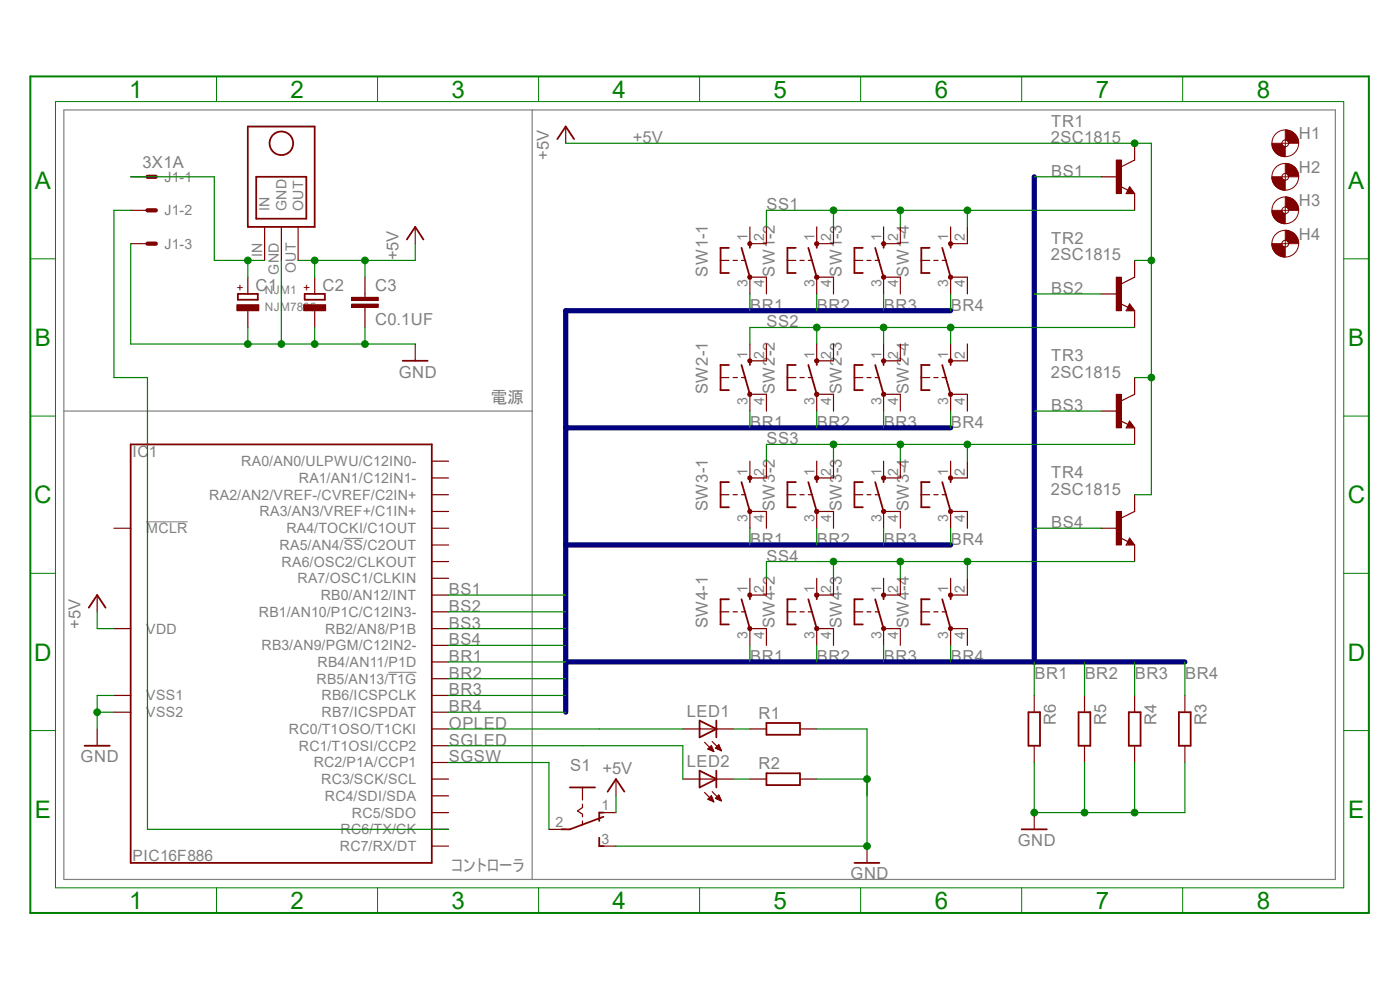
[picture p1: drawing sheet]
<svg xmlns="http://www.w3.org/2000/svg" width="297mm" height="210mm" viewBox="0 0 297 210" stroke-linecap="round" stroke-linejoin="round" font-family="sans-serif">
<path d="M13.5 23.3h269.8v163.3h-269.8zM112.9 23.3v163.3M13.5 87.2h99.4" fill="none" stroke="#808080" stroke-width=".25"/>
<path d="M31 110.7h8.8M72.9 114.2h4.1M82.4 142.6h5.9" fill="none" stroke="#808080" stroke-width=".21"/>
<path d="M31.3 37.5h1.8M31.3 44.6h1.8M31.3 51.7h1.8" fill="none" stroke="#800000" stroke-width=".89"/>
<path d="M27.7 37.5h3.6M27.7 44.6h3.6M27.7 51.7h3.6M56.1 48.1v7.1M59.7 48.1v7.1M63.2 48.1v7.1" fill="none" stroke="#800000" stroke-width=".25"/>
<g fill="none" stroke="#800000" stroke-width=".38">
<path d="M52.6 26.8h14.2v21.3h-14.2zM54.4 37.5h10.6v8.9h-10.6zM50.5 62.4h4.2v1.2h-4.2z"/>
<circle cx="59.7" cy="30.4" r="2.5"/>
</g>
<path d="M50.2 64.6h4.7v1.3h-4.7z" fill-rule="evenodd" fill="#800000"/>
<path d="M50.2 64.6h4.7v1.3h-4.7z" fill="none" stroke="#800000" stroke-width=".21"/>
<path d="M52.6 58.8v3.6M52.6 65.9v3.6" fill="none" stroke="#800000" stroke-width=".25"/>
<path d="M64.6 62.4h4.3v1.2h-4.3z" fill="none" stroke="#800000" stroke-width=".38"/>
<path d="M64.4 64.6h4.7v1.3h-4.7z" fill-rule="evenodd" fill="#800000"/>
<path d="M64.4 64.6h4.7v1.3h-4.7z" fill="none" stroke="#800000" stroke-width=".21"/>
<path d="M66.8 58.8v3.6M66.8 65.9v3.6M77.4 62.4v.7M77.4 65.2v.7" fill="none" stroke="#800000" stroke-width=".25"/>
<path d="M74.6 64.5h5.7v.7h-5.7z" fill-rule="evenodd" fill="#800000"/>
<path d="M74.6 64.5h5.7v.7h-5.7z" fill="none" stroke="#800000" stroke-width=".21"/>
<path d="M74.6 63.1h5.7v.7h-5.7z" fill-rule="evenodd" fill="#800000"/>
<path d="M74.6 63.1h5.7v.7h-5.7z" fill="none" stroke="#800000" stroke-width=".21"/>
<g fill="none" stroke="#800000" stroke-width=".25">
<path d="M120 26.8v3.6M77.4 58.8v3.6M88.1 48.1v3.6M77.4 65.9v3.6M88.1 73v3.5M91.6 97.8h3.6M24.2 112.1h3.5M91.6 112.1h3.6M91.6 101.4h3.6M91.6 104.9h3.6M91.6 108.5h3.6M91.6 115.6h3.6"/>
<path d="M91.6 119.1h3.6M20.6 126.2v3.6M24.2 133.3h3.5M91.6 133.3h3.6M91.6 122.7h3.6M91.6 126.2h3.6M91.6 129.8h3.6M91.6 136.9h3.6M20.6 154.6v3.6M24.2 147.5h3.5M24.2 151.1h3.5M91.6 147.5h3.6"/>
<path d="M91.6 151.1h3.6M91.6 140.4h3.6M91.6 144h3.6M91.6 154.6h3.6M91.6 158.2h3.6M144.9 154.6h10.6M149.5 157.5l1.9 1.9M150.2 158.9l1.2 .5M150.2 158.9l.7-.7 .5 1.2M150.2 158.9h1M150.3 158.7h.8M150.5 158.6h.6"/>
<path d="M150.6 159h.7M150.6 158.5h.4M150.8 158.3h.2M150.9 159.2h.4M151.1 157.3l1.9 2M151.3 159.3h.1M151.9 158.7h.9M151.9 158.6h.8M152.1 158.5h.6M152.2 158.3h.4M152.2 158.9h.7M152.4 158.2h.2"/>
<path d="M152.5 158l.5 1.3-1.2-.6zM152.6 159h.4M152.9 159.2h.1M159.1 154.6h3.5M169.7 154.6h3.6M91.6 161.8h3.6M91.6 165.3h3.6M91.6 168.8h3.6M91.6 172.4h3.6M91.6 175.9h3.6M91.6 179.5h3.6M116.5 175.9h3.5"/>
<path d="M123.6 167v2.7M123.6 170.6v.7l-1.1 .7 1.1 .7v.6M123.6 174.2v.8M127.1 172.4h3.6M127.1 179.5h3.6M130.7 165.3v3.5M144.9 165.3h10.6M149.5 168.1l1.9 2M150.2 169.5l.7-.7 .5 1.3zM150.2 169.5h1M150.4 169.4h.7M150.5 169.7h.8"/>
<path d="M150.5 169.2h.6M150.7 169.1h.3M150.8 169.8h.5M150.8 168.9h.2M151.1 167.9l1.9 2M151.2 170h.2M151.8 169.4h1M151.8 169.4l1.2 .5M151.8 169.4l.7-.7 .5 1.2M151.9 169.2h.8M152.1 169.1h.6M152.1 169.5h.8"/>
<path d="M152.2 168.9h.4M152.4 168.8h.2M152.5 169.7h.5M152.8 169.8h.2M159.1 165.3h3.5M169.7 165.3h3.6M183.9 179.5v3.5M219.4 172.4v3.5"/>
</g>
<g fill="none" stroke="#800000" stroke-width=".38">
<path d="M118.2 29.5l1.8-2.7 1.8 2.7M86.3 50.8l1.8-2.7 1.7 2.7M85.4 76.5h5.3M27.7 94.3h63.9v88.7h-63.9zM18.8 128.9l1.8-2.7 1.8 2.7M17.9 158.2h5.4M148.4 152.9l3.6 1.7-3.6 1.8zM152 152.9v3.5M162.6 153.4h7.1v2.5h-7.1zM120.9 167h5.3M127.1 177.7v1.8h.9M128 173.3l-7.1 2.6h-1.8"/>
<path d="M128 172.4h-.9v1.8M128.9 167.9l1.8-2.6 1.8 2.6M148.4 163.5l3.6 1.8-3.6 1.7zM152 163.5v3.5M162.6 164h7.1v2.5h-7.1zM216.7 175.9h5.4M181.3 183h5.3"/>
</g>
<path d="M272.7 27.6a2.82 2.82 0 0 1 2.8 2.8h-2.1a.66 .66 0 0 0-.7-.7z" fill-rule="evenodd" fill="#800000"/>
<path d="M272.7 27.6a2.82 2.82 0 0 1 2.8 2.8h-2.1a.66 .66 0 0 0-.7-.7z" fill="none" stroke="#800000" stroke-width=".21"/>
<path d="M269.8 30.4h2.1a.72 .72 0 0 0 .8 .7v2.1a2.75 2.75 0 0 1-2.9-2.8z" fill-rule="evenodd" fill="#800000"/>
<g fill="none" stroke="#800000" stroke-width=".21">
<path d="M269.8 30.4h2.1a.72 .72 0 0 0 .8 .7v2.1a2.75 2.75 0 0 1-2.9-2.8zM271.9 30.4h1.5M272.7 29.7v1.4"/>
<circle cx="272.7" cy="30.4" r="2.84"/>
<circle cx="272.7" cy="30.4" r=".72"/>
</g>
<path d="M272.7 34.7a2.75 2.75 0 0 1 2.8 2.8h-2.1a.72 .72 0 0 0-.7-.7z" fill-rule="evenodd" fill="#800000"/>
<path d="M272.7 34.7a2.75 2.75 0 0 1 2.8 2.8h-2.1a.72 .72 0 0 0-.7-.7z" fill="none" stroke="#800000" stroke-width=".21"/>
<path d="M269.8 37.5h2.1a.72 .72 0 0 0 .8 .7v2.1a2.75 2.75 0 0 1-2.9-2.8z" fill-rule="evenodd" fill="#800000"/>
<g fill="none" stroke="#800000" stroke-width=".21">
<path d="M269.8 37.5h2.1a.72 .72 0 0 0 .8 .7v2.1a2.75 2.75 0 0 1-2.9-2.8zM271.9 37.5h1.5M272.7 36.8v1.4"/>
<circle cx="272.7" cy="37.5" r="2.84"/>
<circle cx="272.7" cy="37.5" r=".72"/>
</g>
<path d="M272.7 41.8a2.75 2.75 0 0 1 2.8 2.8h-2.1a.72 .72 0 0 0-.7-.7z" fill-rule="evenodd" fill="#800000"/>
<path d="M272.7 41.8a2.75 2.75 0 0 1 2.8 2.8h-2.1a.72 .72 0 0 0-.7-.7z" fill="none" stroke="#800000" stroke-width=".21"/>
<path d="M269.8 44.6h2.1a.66 .66 0 0 0 .8 .7v2.2a2.82 2.82 0 0 1-2.9-2.9z" fill-rule="evenodd" fill="#800000"/>
<g fill="none" stroke="#800000" stroke-width=".21">
<path d="M269.8 44.6h2.1a.66 .66 0 0 0 .8 .7v2.2a2.82 2.82 0 0 1-2.9-2.9zM271.9 44.6h1.5M272.7 43.9v1.4"/>
<circle cx="272.7" cy="44.6" r="2.84"/>
<circle cx="272.7" cy="44.6" r=".72"/>
</g>
<path d="M272.7 48.9a2.82 2.82 0 0 1 2.8 2.8h-2.1a.66 .66 0 0 0-.7-.7z" fill-rule="evenodd" fill="#800000"/>
<path d="M272.7 48.9a2.82 2.82 0 0 1 2.8 2.8h-2.1a.66 .66 0 0 0-.7-.7z" fill="none" stroke="#800000" stroke-width=".21"/>
<path d="M269.8 51.7h2.1a.72 .72 0 0 0 .8 .7v2.1a2.75 2.75 0 0 1-2.9-2.8z" fill-rule="evenodd" fill="#800000"/>
<g fill="none" stroke="#800000" stroke-width=".21">
<path d="M269.8 51.7h2.1a.72 .72 0 0 0 .8 .7v2.1a2.75 2.75 0 0 1-2.9-2.8zM271.9 51.7h1.5M272.7 51v1.4"/>
<circle cx="272.7" cy="51.7" r="2.84"/>
<circle cx="272.7" cy="51.7" r=".72"/>
</g>
<path d="M154.6 52.6h-1.7v5.3h1.7M157.3 52.6l1.8 6.2M159.1 51.7v.9" fill="none" stroke="#800000" stroke-width=".38"/>
<path d="M152.9 55.2h1.7M155.5 55.2h.9M157.3 55.2h.9M159.1 51.7h3.5M159.1 58.8h3.5" fill="none" stroke="#800000" stroke-width=".25"/>
<circle cx="159.1" cy="58.8" r=".46" fill="#800000"/>
<circle cx="159.1" cy="58.8" r=".46" fill="none" stroke="#800000" stroke-width=".21"/>
<path d="M158.8 51.4l.3-.2 .3 .2 .1 .3-.1 .3-.3 .2-.3-.2-.2-.3z" fill-rule="evenodd" fill="#800000"/>
<path d="M158.8 51.4l.3-.2 .3 .2 .1 .3-.1 .3-.3 .2-.3-.2-.2-.3z" fill="none" stroke="#800000" stroke-width=".21"/>
<path d="M159.1 48.1v3.6M159.1 58.8v3.6M162.6 48.1v3.6M162.6 58.8v3.6M167 55.2h1.8M169.7 55.2h.9M171.5 55.2h.9M173.3 51.7h3.5M173.3 58.8h3.5" fill="none" stroke="#800000" stroke-width=".25"/>
<path d="M168.8 52.6h-1.8v5.3h1.8M171.5 52.6l1.8 6.2M173.3 51.7v.9" fill="none" stroke="#800000" stroke-width=".38"/>
<circle cx="173.3" cy="58.8" r=".47" fill="#800000"/>
<circle cx="173.3" cy="58.8" r=".47" fill="none" stroke="#800000" stroke-width=".21"/>
<path d="M172.9 51.4l.4-.2 .3 .2 .1 .3-.1 .3-.3 .2-.4-.2-.1-.3z" fill-rule="evenodd" fill="#800000"/>
<path d="M172.9 51.4l.4-.2 .3 .2 .1 .3-.1 .3-.3 .2-.4-.2-.1-.3z" fill="none" stroke="#800000" stroke-width=".21"/>
<path d="M173.3 48.1v3.6M173.3 58.8v3.6M176.8 48.1v3.6M176.8 58.8v3.6M181.3 55.2h1.7M183.9 55.2h.9M185.7 55.2h.9M187.5 51.7h3.5M187.5 58.8h3.5" fill="none" stroke="#800000" stroke-width=".25"/>
<path d="M183 52.6h-1.7v5.3h1.7M185.7 52.6l1.8 6.2M187.5 51.7v.9" fill="none" stroke="#800000" stroke-width=".38"/>
<path d="M187.2 58.5l.3-.2 .3 .2 .1 .3-.1 .3-.3 .2-.3-.2-.2-.3z" fill-rule="evenodd" fill="#800000"/>
<path d="M187.2 58.5l.3-.2 .3 .2 .1 .3-.1 .3-.3 .2-.3-.2-.2-.3z" fill="none" stroke="#800000" stroke-width=".21"/>
<path d="M187.2 51.4l.3-.2 .3 .2 .1 .3-.1 .3-.3 .2-.3-.2-.2-.3z" fill-rule="evenodd" fill="#800000"/>
<path d="M187.2 51.4l.3-.2 .3 .2 .1 .3-.1 .3-.3 .2-.3-.2-.2-.3z" fill="none" stroke="#800000" stroke-width=".21"/>
<path d="M187.5 48.1v3.6M187.5 58.8v3.6M191 48.1v3.6M191 58.8v3.6M195.5 55.2h1.7M198.1 55.2h.9M199.9 55.2h.9M201.7 51.7h3.5M201.7 58.8h3.5" fill="none" stroke="#800000" stroke-width=".25"/>
<path d="M197.2 52.6h-1.7v5.3h1.7M199.9 52.6l1.8 6.2M201.7 51.7v.9" fill="none" stroke="#800000" stroke-width=".38"/>
<path d="M201.3 58.5l.4-.2 .3 .2 .1 .3-.1 .3-.3 .2-.4-.2-.1-.3z" fill-rule="evenodd" fill="#800000"/>
<path d="M201.3 58.5l.4-.2 .3 .2 .1 .3-.1 .3-.3 .2-.4-.2-.1-.3z" fill="none" stroke="#800000" stroke-width=".21"/>
<path d="M201.3 51.4l.4-.2 .3 .2 .1 .3-.1 .3-.3 .2-.4-.2-.1-.3z" fill-rule="evenodd" fill="#800000"/>
<path d="M201.3 51.4l.4-.2 .3 .2 .1 .3-.1 .3-.3 .2-.4-.2-.1-.3z" fill="none" stroke="#800000" stroke-width=".21"/>
<path d="M201.7 48.1v3.6M201.7 58.8v3.6M205.2 48.1v3.6M205.2 58.8v3.6M159.1 76.5h3.5M152.9 80.1h1.7M155.5 80.1h.9M157.3 80.1h.9M159.1 83.7h3.5" fill="none" stroke="#800000" stroke-width=".25"/>
<path d="M154.6 77.4h-1.7v5.4h1.7M157.3 77.4l1.8 6.3M159.1 76.5v.9" fill="none" stroke="#800000" stroke-width=".38"/>
<circle cx="159.1" cy="83.6" r=".46" fill="#800000"/>
<circle cx="159.1" cy="83.6" r=".46" fill="none" stroke="#800000" stroke-width=".21"/>
<path d="M158.8 76.2l.3-.1 .3 .1 .1 .3-.1 .4-.3 .1-.3-.1-.2-.4z" fill-rule="evenodd" fill="#800000"/>
<path d="M158.8 76.2l.3-.1 .3 .1 .1 .3-.1 .4-.3 .1-.3-.1-.2-.4z" fill="none" stroke="#800000" stroke-width=".21"/>
<path d="M159.1 73v3.5M162.6 73v3.5M173.3 76.5h3.5M159.1 83.7v3.5M162.6 83.7v3.5M167 80.1h1.8M169.7 80.1h.9M171.5 80.1h.9M173.3 83.7h3.5" fill="none" stroke="#800000" stroke-width=".25"/>
<path d="M168.8 77.4h-1.8v5.4h1.8M171.5 77.4l1.8 6.3M173.3 76.5v.9" fill="none" stroke="#800000" stroke-width=".38"/>
<circle cx="173.3" cy="83.7" r=".47" fill="#800000"/>
<circle cx="173.3" cy="83.7" r=".47" fill="none" stroke="#800000" stroke-width=".21"/>
<path d="M172.9 76.2l.4-.1 .3 .1 .1 .3-.1 .4-.3 .1-.4-.1-.1-.4z" fill-rule="evenodd" fill="#800000"/>
<path d="M172.9 76.2l.4-.1 .3 .1 .1 .3-.1 .4-.3 .1-.4-.1-.1-.4z" fill="none" stroke="#800000" stroke-width=".21"/>
<path d="M173.3 73v3.5M176.8 73v3.5M187.5 76.5h3.5M173.3 83.7v3.5M176.8 83.7v3.5M181.3 80.1h1.7M183.9 80.1h.9M185.7 80.1h.9M187.5 83.7h3.5" fill="none" stroke="#800000" stroke-width=".25"/>
<path d="M183 77.4h-1.7v5.4h1.7M185.7 77.4l1.8 6.3M187.5 76.5v.9" fill="none" stroke="#800000" stroke-width=".38"/>
<path d="M187.2 83.3l.3-.1 .3 .1 .1 .4-.1 .3-.3 .1-.3-.1-.2-.3z" fill-rule="evenodd" fill="#800000"/>
<path d="M187.2 83.3l.3-.1 .3 .1 .1 .4-.1 .3-.3 .1-.3-.1-.2-.3z" fill="none" stroke="#800000" stroke-width=".21"/>
<path d="M187.2 76.2l.3-.1 .3 .1 .1 .3-.1 .4-.3 .1-.3-.1-.2-.4z" fill-rule="evenodd" fill="#800000"/>
<path d="M187.2 76.2l.3-.1 .3 .1 .1 .3-.1 .4-.3 .1-.3-.1-.2-.4z" fill="none" stroke="#800000" stroke-width=".21"/>
<path d="M187.5 73v3.5M191 73v3.5M201.7 76.5h3.5M187.5 83.7v3.5M191 83.7v3.5M195.5 80.1h1.7M198.1 80.1h.9M199.9 80.1h.9M201.7 83.7h3.5" fill="none" stroke="#800000" stroke-width=".25"/>
<path d="M197.2 77.4h-1.7v5.4h1.7M199.9 77.4l1.8 6.3M201.7 76.5v.9" fill="none" stroke="#800000" stroke-width=".38"/>
<path d="M201.3 83.3l.4-.1 .3 .1 .1 .4-.1 .3-.3 .1-.4-.1-.1-.3z" fill-rule="evenodd" fill="#800000"/>
<path d="M201.3 83.3l.4-.1 .3 .1 .1 .4-.1 .3-.3 .1-.4-.1-.1-.3z" fill="none" stroke="#800000" stroke-width=".21"/>
<path d="M201.3 76.2l.4-.1 .3 .1 .1 .3-.1 .4-.3 .1-.4-.1-.1-.4z" fill-rule="evenodd" fill="#800000"/>
<path d="M201.3 76.2l.4-.1 .3 .1 .1 .3-.1 .4-.3 .1-.4-.1-.1-.4z" fill="none" stroke="#800000" stroke-width=".21"/>
<path d="M201.7 73v3.5M205.2 73v3.5M201.7 83.7v3.5M205.2 83.7v3.5M152.9 104.9h1.7M155.5 104.9h.9M157.3 104.9h.9M159.1 101.4h3.5M159.1 108.5h3.5" fill="none" stroke="#800000" stroke-width=".25"/>
<path d="M154.6 102.3h-1.7v5.3h1.7M157.3 102.3l1.8 6.2M159.1 101.4v.9" fill="none" stroke="#800000" stroke-width=".38"/>
<circle cx="159.1" cy="108.5" r=".46" fill="#800000"/>
<circle cx="159.1" cy="108.5" r=".46" fill="none" stroke="#800000" stroke-width=".21"/>
<circle cx="159.1" cy="101.4" r=".46" fill="#800000"/>
<circle cx="159.1" cy="101.4" r=".46" fill="none" stroke="#800000" stroke-width=".21"/>
<path d="M159.1 97.8v3.6M162.6 97.8v3.6M159.1 108.5v3.6M162.6 108.5v3.6M167 104.9h1.8M169.7 104.9h.9M171.5 104.9h.9M173.3 101.4h3.5M173.3 108.5h3.5" fill="none" stroke="#800000" stroke-width=".25"/>
<path d="M168.8 102.3h-1.8v5.3h1.8M171.5 102.3l1.8 6.2M173.3 101.4v.9" fill="none" stroke="#800000" stroke-width=".38"/>
<circle cx="173.3" cy="108.5" r=".47" fill="#800000"/>
<circle cx="173.3" cy="108.5" r=".47" fill="none" stroke="#800000" stroke-width=".21"/>
<circle cx="173.3" cy="101.4" r=".47" fill="#800000"/>
<circle cx="173.3" cy="101.4" r=".47" fill="none" stroke="#800000" stroke-width=".21"/>
<path d="M173.3 97.8v3.6M176.8 97.8v3.6M173.3 108.5v3.6M176.8 108.5v3.6M181.3 104.9h1.7M183.9 104.9h.9M185.7 104.9h.9M187.5 101.4h3.5M187.5 108.5h3.5" fill="none" stroke="#800000" stroke-width=".25"/>
<path d="M183 102.3h-1.7v5.3h1.7M185.7 102.3l1.8 6.2M187.5 101.4v.9" fill="none" stroke="#800000" stroke-width=".38"/>
<path d="M187.2 108.2l.3-.2 .3 .2 .1 .3-.1 .3-.3 .2-.3-.2-.2-.3z" fill-rule="evenodd" fill="#800000"/>
<path d="M187.2 108.2l.3-.2 .3 .2 .1 .3-.1 .3-.3 .2-.3-.2-.2-.3z" fill="none" stroke="#800000" stroke-width=".21"/>
<path d="M187.2 101l.3-.1 .3 .1 .1 .4-.1 .3-.3 .2-.3-.2-.2-.3z" fill-rule="evenodd" fill="#800000"/>
<path d="M187.2 101l.3-.1 .3 .1 .1 .4-.1 .3-.3 .2-.3-.2-.2-.3z" fill="none" stroke="#800000" stroke-width=".21"/>
<path d="M187.5 97.8v3.6M191 97.8v3.6M187.5 108.5v3.6M191 108.5v3.6M195.5 104.9h1.7M198.1 104.9h.9M199.9 104.9h.9M201.7 101.4h3.5M201.7 108.5h3.5" fill="none" stroke="#800000" stroke-width=".25"/>
<path d="M197.2 102.3h-1.7v5.3h1.7M199.9 102.3l1.8 6.2M201.7 101.4v.9" fill="none" stroke="#800000" stroke-width=".38"/>
<path d="M201.3 108.2l.4-.2 .3 .2 .1 .3-.1 .3-.3 .2-.4-.2-.1-.3z" fill-rule="evenodd" fill="#800000"/>
<path d="M201.3 108.2l.4-.2 .3 .2 .1 .3-.1 .3-.3 .2-.4-.2-.1-.3z" fill="none" stroke="#800000" stroke-width=".21"/>
<path d="M201.3 101l.4-.1 .3 .1 .1 .4-.1 .3-.3 .2-.4-.2-.1-.3z" fill-rule="evenodd" fill="#800000"/>
<path d="M201.3 101l.4-.1 .3 .1 .1 .4-.1 .3-.3 .2-.4-.2-.1-.3z" fill="none" stroke="#800000" stroke-width=".21"/>
<path d="M201.7 97.8v3.6M205.2 97.8v3.6M201.7 108.5v3.6M205.2 108.5v3.6M152.9 129.8h1.7M155.5 129.8h.9M157.3 129.8h.9M159.1 126.2h3.5M159.1 133.3h3.5" fill="none" stroke="#800000" stroke-width=".25"/>
<path d="M154.6 127.1h-1.7v5.4h1.7M157.3 127.1l1.8 6.2M159.1 126.2v.9" fill="none" stroke="#800000" stroke-width=".38"/>
<path d="M158.8 133l.3-.1 .3 .1 .1 .3-.1 .3-.3 .2-.3-.2-.2-.3z" fill-rule="evenodd" fill="#800000"/>
<path d="M158.8 133l.3-.1 .3 .1 .1 .3-.1 .3-.3 .2-.3-.2-.2-.3z" fill="none" stroke="#800000" stroke-width=".21"/>
<circle cx="159.1" cy="126.2" r=".46" fill="#800000"/>
<circle cx="159.1" cy="126.2" r=".46" fill="none" stroke="#800000" stroke-width=".21"/>
<path d="M159.1 122.7v3.5M159.1 133.3v3.6M162.6 122.7v3.5M162.6 133.3v3.6M167 129.8h1.8M169.7 129.8h.9M171.5 129.8h.9M173.3 126.2h3.5M173.3 133.3h3.5" fill="none" stroke="#800000" stroke-width=".25"/>
<path d="M168.8 127.1h-1.8v5.4h1.8M171.5 127.1l1.8 6.2M173.3 126.2v.9" fill="none" stroke="#800000" stroke-width=".38"/>
<path d="M172.9 133l.4-.1 .3 .1 .1 .3-.1 .3-.3 .2-.4-.2-.1-.3z" fill-rule="evenodd" fill="#800000"/>
<path d="M172.9 133l.4-.1 .3 .1 .1 .3-.1 .3-.3 .2-.4-.2-.1-.3z" fill="none" stroke="#800000" stroke-width=".21"/>
<circle cx="173.3" cy="126.2" r=".47" fill="#800000"/>
<circle cx="173.3" cy="126.2" r=".47" fill="none" stroke="#800000" stroke-width=".21"/>
<path d="M173.3 122.7v3.5M173.3 133.3v3.6M176.8 122.7v3.5M176.8 133.3v3.6M181.3 129.8h1.7M183.9 129.8h.9M185.7 129.8h.9M187.5 126.2h3.5M187.5 133.3h3.5" fill="none" stroke="#800000" stroke-width=".25"/>
<path d="M183 127.1h-1.7v5.4h1.7M185.7 127.1l1.8 6.2M187.5 126.2v.9" fill="none" stroke="#800000" stroke-width=".38"/>
<path d="M187.2 133l.3-.1 .3 .1 .1 .3-.1 .3-.3 .2-.3-.2-.2-.3z" fill-rule="evenodd" fill="#800000"/>
<path d="M187.2 133l.3-.1 .3 .1 .1 .3-.1 .3-.3 .2-.3-.2-.2-.3z" fill="none" stroke="#800000" stroke-width=".21"/>
<path d="M187.2 125.9l.3-.1 .3 .1 .1 .3-.1 .4-.3 .1-.3-.1-.2-.4z" fill-rule="evenodd" fill="#800000"/>
<path d="M187.2 125.9l.3-.1 .3 .1 .1 .3-.1 .4-.3 .1-.3-.1-.2-.4z" fill="none" stroke="#800000" stroke-width=".21"/>
<path d="M187.5 122.7v3.5M187.5 133.3v3.6M191 122.7v3.5M191 133.3v3.6M195.5 129.8h1.7M198.1 129.8h.9M199.9 129.8h.9M201.7 126.2h3.5M201.7 133.3h3.5" fill="none" stroke="#800000" stroke-width=".25"/>
<path d="M197.2 127.1h-1.7v5.4h1.7M199.9 127.1l1.8 6.2M201.7 126.2v.9" fill="none" stroke="#800000" stroke-width=".38"/>
<path d="M201.3 133l.4-.1 .3 .1 .1 .3-.1 .3-.3 .2-.4-.2-.1-.3z" fill-rule="evenodd" fill="#800000"/>
<path d="M201.3 133l.4-.1 .3 .1 .1 .3-.1 .3-.3 .2-.4-.2-.1-.3z" fill="none" stroke="#800000" stroke-width=".21"/>
<path d="M201.3 125.9l.4-.1 .3 .1 .1 .3-.1 .4-.3 .1-.4-.1-.1-.4z" fill-rule="evenodd" fill="#800000"/>
<path d="M201.3 125.9l.4-.1 .3 .1 .1 .3-.1 .4-.3 .1-.4-.1-.1-.4z" fill="none" stroke="#800000" stroke-width=".21"/>
<path d="M237.6 39.5l1.7 .8M239.6 39.6l1.1 1.5h-1.8zM240.7 34l-2.8 1.4M201.7 122.7v3.5M201.7 133.3v3.6M205.2 122.7v3.5M205.2 133.3v3.6" fill="none" stroke="#800000" stroke-width=".25"/>
<path d="M239.6 40.3l.2 .4h-.5l.3-.7 .8 .9h-1.1" fill="none" stroke="#800000" stroke-width=".38"/>
<path d="M236.8 34h1.1v7.1h-1.1z" fill-rule="evenodd" fill="#800000"/>
<path d="M236.8 34h1.1v7.1h-1.1z" fill="none" stroke="#800000" stroke-width=".21"/>
<path d="M233.6 37.5h3.6M240.7 30.4v3.6M240.7 41.1v3.5M240.7 58.8l-2.8 1.4M237.6 64.3l1.7 .9M239.6 64.5l1.1 1.4h-1.8z" fill="none" stroke="#800000" stroke-width=".25"/>
<path d="M239.6 65.2l.2 .3h-.5l.3-.6 .8 .8h-1.1" fill="none" stroke="#800000" stroke-width=".38"/>
<path d="M236.8 58.8h1.1v7.1h-1.1z" fill-rule="evenodd" fill="#800000"/>
<path d="M236.8 58.8h1.1v7.1h-1.1z" fill="none" stroke="#800000" stroke-width=".21"/>
<path d="M240.7 55.2v3.6M233.6 62.4h3.6M240.7 65.9v3.6M237.6 89.2l1.7 .8M239.6 89.3l1.1 1.5h-1.8zM240.7 83.7l-2.8 1.3" fill="none" stroke="#800000" stroke-width=".25"/>
<path d="M239.6 90l.2 .4h-.5l.3-.7 .8 .9h-1.1" fill="none" stroke="#800000" stroke-width=".38"/>
<path d="M236.8 83.7h1.1v7.1h-1.1z" fill-rule="evenodd" fill="#800000"/>
<path d="M236.8 83.7h1.1v7.1h-1.1z" fill="none" stroke="#800000" stroke-width=".21"/>
<path d="M233.6 87.2h3.6M240.7 80.1v3.6M240.7 90.8v3.5M237.6 114l1.7 .9M239.6 114.2l1.1 1.4h-1.8zM240.7 108.5l-2.8 1.4" fill="none" stroke="#800000" stroke-width=".25"/>
<path d="M239.6 114.9l.2 .3h-.5l.3-.7 .8 .9h-1.1" fill="none" stroke="#800000" stroke-width=".38"/>
<path d="M236.8 108.5h1.1v7.1h-1.1z" fill-rule="evenodd" fill="#800000"/>
<path d="M236.8 108.5h1.1v7.1h-1.1z" fill="none" stroke="#800000" stroke-width=".21"/>
<path d="M233.6 112.1h3.6M240.7 104.9v3.6M240.7 115.6v3.5M219.4 147.5v3.6M219.4 158.2v3.6M230.1 147.5v3.6M230.1 158.2v3.6M240.7 147.5v3.6M240.7 158.2v3.6M251.4 147.5v3.6M251.4 158.2v3.6" fill="none" stroke="#800000" stroke-width=".25"/>
<path d="M218.2 151.1h2.4v7.1h-2.4zM228.8 151.1h2.5v7.1h-2.5zM239.5 151.1h2.5v7.1h-2.5zM250.1 151.1h2.5v7.1h-2.5z" fill="none" stroke="#800000" stroke-width=".38"/>
<path d="M219.4 37.5v102.9M201.7 65.9h-81.7v85.2M120 90.8h81.7M120 115.6h81.7M120 140.4h131.4" fill="none" stroke="#000080" stroke-width="1.1"/>
<path d="M6.4 16.2h284v177.5h-284z" fill="none" stroke="#008000" stroke-width=".42"/>
<g fill="none" stroke="#008000" stroke-width=".21">
<path d="M45.9 16.2v5.3M80.1 16.2v5.3M114.3 16.2v5.3M148.4 16.2v5.3M182.6 16.2v5.3M216.7 16.2v5.3M250.9 16.2v5.3M11.8 21.5h273.3v166.8h-273.3zM6.4 54.9h5.4M285.1 54.9h5.3M6.4 88.3h5.4M285.1 88.3h5.3"/>
<path d="M6.4 121.6h5.4M285.1 121.6h5.3M6.4 155h5.4M285.1 155h5.3M45.9 188.3v5.4M80.1 188.3v5.4M114.3 188.3v5.4M148.4 188.3v5.4M182.6 188.3v5.4M216.7 188.3v5.4M250.9 188.3v5.4"/>
</g>
<path d="M27.7 37.5h17.8v17.7h10.6M52.6 55.2v3.6" fill="none" stroke="#008000" stroke-width=".25"/>
<circle cx="52.6" cy="55.2" r=".72" fill="#008000"/>
<circle cx="52.6" cy="55.2" r=".72" fill="none" stroke="#008000" stroke-width=".21"/>
<path d="M63.2 55.2h14.2v3.6M66.8 55.2v3.6" fill="none" stroke="#008000" stroke-width=".25"/>
<circle cx="66.8" cy="55.2" r=".72" fill="#008000"/>
<circle cx="66.8" cy="55.2" r=".72" fill="none" stroke="#008000" stroke-width=".21"/>
<path d="M88.1 51.7v3.5h-10.7" fill="none" stroke="#008000" stroke-width=".25"/>
<circle cx="77.4" cy="55.2" r=".72" fill="#008000"/>
<circle cx="77.4" cy="55.2" r=".72" fill="none" stroke="#008000" stroke-width=".21"/>
<path d="M120 30.4h124.3v24.8M20.6 129.8v3.5h3.6M130.7 168.8v3.6" fill="none" stroke="#008000" stroke-width=".25"/>
<circle cx="240.7" cy="30.4" r=".72" fill="#008000"/>
<circle cx="240.7" cy="30.4" r=".72" fill="none" stroke="#008000" stroke-width=".21"/>
<path d="M240.7 55.2h3.6v24.9h-3.6" fill="none" stroke="#008000" stroke-width=".25"/>
<circle cx="244.3" cy="55.2" r=".72" fill="#008000"/>
<circle cx="244.3" cy="55.2" r=".72" fill="none" stroke="#008000" stroke-width=".21"/>
<path d="M244.3 80.1v24.8h-3.6" fill="none" stroke="#008000" stroke-width=".25"/>
<circle cx="244.3" cy="80.1" r=".72" fill="#008000"/>
<circle cx="244.3" cy="80.1" r=".72" fill="none" stroke="#008000" stroke-width=".21"/>
<path d="M27.7 51.7v21.3M59.7 55.2v17.8h17.7v-3.5M66.8 69.5v3.5" fill="none" stroke="#008000" stroke-width=".25"/>
<circle cx="66.8" cy="73" r=".72" fill="#008000"/>
<circle cx="66.8" cy="73" r=".72" fill="none" stroke="#008000" stroke-width=".21"/>
<path d="M52.6 69.5v3.5h7.1" fill="none" stroke="#008000" stroke-width=".25"/>
<circle cx="59.7" cy="73" r=".72" fill="#008000"/>
<circle cx="59.7" cy="73" r=".72" fill="none" stroke="#008000" stroke-width=".21"/>
<path d="M27.7 73h24.9" fill="none" stroke="#008000" stroke-width=".25"/>
<circle cx="52.6" cy="73" r=".72" fill="#008000"/>
<circle cx="52.6" cy="73" r=".72" fill="none" stroke="#008000" stroke-width=".21"/>
<path d="M77.4 73h10.7" fill="none" stroke="#008000" stroke-width=".25"/>
<circle cx="77.4" cy="73" r=".72" fill="#008000"/>
<circle cx="77.4" cy="73" r=".72" fill="none" stroke="#008000" stroke-width=".21"/>
<path d="M20.6 151.1h3.6M24.2 147.5h-3.6v7.1" fill="none" stroke="#008000" stroke-width=".25"/>
<circle cx="20.6" cy="151.1" r=".72" fill="#008000"/>
<circle cx="20.6" cy="151.1" r=".72" fill="none" stroke="#008000" stroke-width=".21"/>
<path d="M173.3 154.6h10.6v14.2M130.7 179.5h53.2M173.3 165.3h10.6" fill="none" stroke="#008000" stroke-width=".25"/>
<circle cx="183.9" cy="165.3" r=".72" fill="#008000"/>
<circle cx="183.9" cy="165.3" r=".72" fill="none" stroke="#008000" stroke-width=".21"/>
<path d="M183.9 165.3v14.2" fill="none" stroke="#008000" stroke-width=".25"/>
<circle cx="183.9" cy="179.5" r=".72" fill="#008000"/>
<circle cx="183.9" cy="179.5" r=".72" fill="none" stroke="#008000" stroke-width=".21"/>
<path d="M219.4 161.8v10.6h10.7v-10.6" fill="none" stroke="#008000" stroke-width=".25"/>
<circle cx="219.4" cy="172.4" r=".72" fill="#008000"/>
<circle cx="219.4" cy="172.4" r=".72" fill="none" stroke="#008000" stroke-width=".21"/>
<path d="M240.7 161.8v10.6h-10.6" fill="none" stroke="#008000" stroke-width=".25"/>
<circle cx="230.1" cy="172.4" r=".72" fill="#008000"/>
<circle cx="230.1" cy="172.4" r=".72" fill="none" stroke="#008000" stroke-width=".21"/>
<path d="M251.4 161.8v10.6h-10.7" fill="none" stroke="#008000" stroke-width=".25"/>
<circle cx="240.7" cy="172.4" r=".72" fill="#008000"/>
<circle cx="240.7" cy="172.4" r=".72" fill="none" stroke="#008000" stroke-width=".21"/>
<g fill="none" stroke="#008000" stroke-width=".25">
<path d="M219.4 37.5h14.2M27.7 44.6h-3.5v35.5h7.1v95.8h63.9M176.8 44.6v3.5M240.7 44.6h-78.1v3.5M219.4 62.4h14.2M219.4 87.2h14.2M219.4 112.1h14.2M95.2 126.2h24.8M95.2 129.8h24.8M95.2 133.3h24.8M95.2 136.9h24.8M95.2 154.6h49.7"/>
<path d="M95.2 158.2h49.7v7.1M155.5 154.6h3.6M95.2 161.8h21.3v14.1M155.5 165.3h3.6"/>
</g>
<circle cx="176.8" cy="44.6" r=".72" fill="#008000"/>
<circle cx="176.8" cy="44.6" r=".72" fill="none" stroke="#008000" stroke-width=".21"/>
<path d="M191 44.6v3.5" fill="none" stroke="#008000" stroke-width=".25"/>
<circle cx="191" cy="44.6" r=".72" fill="#008000"/>
<circle cx="191" cy="44.6" r=".72" fill="none" stroke="#008000" stroke-width=".21"/>
<path d="M205.2 44.6v3.5" fill="none" stroke="#008000" stroke-width=".25"/>
<circle cx="205.2" cy="44.6" r=".72" fill="#008000"/>
<circle cx="205.2" cy="44.6" r=".72" fill="none" stroke="#008000" stroke-width=".21"/>
<path d="M173.3 69.5v3.5M240.7 69.5h-81.6v3.5" fill="none" stroke="#008000" stroke-width=".25"/>
<circle cx="173.3" cy="69.5" r=".72" fill="#008000"/>
<circle cx="173.3" cy="69.5" r=".72" fill="none" stroke="#008000" stroke-width=".21"/>
<path d="M187.5 69.5v3.5" fill="none" stroke="#008000" stroke-width=".25"/>
<circle cx="187.5" cy="69.5" r=".72" fill="#008000"/>
<circle cx="187.5" cy="69.5" r=".72" fill="none" stroke="#008000" stroke-width=".21"/>
<path d="M201.7 69.5v3.5" fill="none" stroke="#008000" stroke-width=".25"/>
<circle cx="201.7" cy="69.5" r=".72" fill="#008000"/>
<circle cx="201.7" cy="69.5" r=".72" fill="none" stroke="#008000" stroke-width=".21"/>
<path d="M176.8 94.3v3.5M240.7 94.3h-78.1v3.5" fill="none" stroke="#008000" stroke-width=".25"/>
<circle cx="176.8" cy="94.3" r=".72" fill="#008000"/>
<circle cx="176.8" cy="94.3" r=".72" fill="none" stroke="#008000" stroke-width=".21"/>
<path d="M191 94.3v3.5" fill="none" stroke="#008000" stroke-width=".25"/>
<circle cx="191" cy="94.3" r=".72" fill="#008000"/>
<circle cx="191" cy="94.3" r=".72" fill="none" stroke="#008000" stroke-width=".21"/>
<path d="M205.2 94.3v3.5" fill="none" stroke="#008000" stroke-width=".25"/>
<circle cx="205.2" cy="94.3" r=".72" fill="#008000"/>
<circle cx="205.2" cy="94.3" r=".72" fill="none" stroke="#008000" stroke-width=".21"/>
<path d="M162.6 119.1h78.1M176.8 119.1v3.6" fill="none" stroke="#008000" stroke-width=".25"/>
<circle cx="176.8" cy="119.1" r=".72" fill="#008000"/>
<circle cx="176.8" cy="119.1" r=".72" fill="none" stroke="#008000" stroke-width=".21"/>
<path d="M191 119.1v3.6" fill="none" stroke="#008000" stroke-width=".25"/>
<circle cx="191" cy="119.1" r=".72" fill="#008000"/>
<circle cx="191" cy="119.1" r=".72" fill="none" stroke="#008000" stroke-width=".21"/>
<path d="M205.2 119.1v3.6" fill="none" stroke="#008000" stroke-width=".25"/>
<circle cx="205.2" cy="119.1" r=".72" fill="#008000"/>
<circle cx="205.2" cy="119.1" r=".72" fill="none" stroke="#008000" stroke-width=".21"/>
<g fill="none" stroke="#008000" stroke-width=".25">
<path d="M159.1 62.4v3.5M173.3 62.4v3.5M187.5 62.4v3.5M201.7 62.4v3.5M159.1 87.2v3.6M173.3 87.2v3.6M187.5 87.2v3.6M201.7 87.2v3.6M159.1 112.1v3.5M162.6 119.1v3.6M173.3 112.1v3.5M187.5 112.1v3.5"/>
<path d="M201.7 112.1v3.5M159.1 136.9v3.5M173.3 136.9v3.5M187.5 136.9v3.5M201.7 136.9v3.5M95.2 140.4h24.8M95.2 144h24.8M95.2 147.5h24.8M95.2 151.1h24.8M219.4 140.4v7.1M230.1 140.4v7.1M240.7 140.4v7.1"/>
<path d="M251.4 140.4v7.1"/>
</g>
<g font-size="5.1" fill="#008000">
<text x="27.4" y="20.7">1</text>
<text x="61.6" y="20.7">2</text>
<text x="95.8" y="20.7">3</text>
<text x="129.9" y="20.7">4</text>
<text x="164.1" y="20.7">5</text>
<text x="198.3" y="20.7">6</text>
<text x="232.5" y="20.7">7</text>
<text x="266.6" y="20.7">8</text>
<text x="7.4" y="40">A</text>
<text x="286" y="40">A</text>
<text x="7.4" y="73.4">B</text>
<text x="286" y="73.4">B</text>
<text x="7.3" y="106.8">C</text>
<text x="285.9" y="106.8">C</text>
<text x="7.3" y="140.1">D</text>
<text x="285.9" y="140.1">D</text>
<text x="7.4" y="173.5">E</text>
<text x="286" y="173.5">E</text>
<text x="27.4" y="192.8">1</text>
<text x="61.6" y="192.8">2</text>
<text x="95.8" y="192.8">3</text>
<text x="129.9" y="192.8">4</text>
<text x="164.1" y="192.8">5</text>
<text x="198.3" y="192.8">6</text>
<text x="232.5" y="192.8">7</text>
<text x="266.6" y="192.8">8</text>
</g>
<g font-size="3.5" fill="#808080">
<text x="223" y="26.8">TR1</text>
<text x="275.5" y="29.6">H1</text>
<text x="30.2" y="35.6">3X1A</text>
<text x="116.5" y="34" transform="rotate(-90 116.5 34)">+5V</text>
<text x="134.2" y="30.4">+5V</text>
<text x="223" y="30.4">2SC1815</text>
<text x="223" y="37.5">BS1</text>
<text x="275.5" y="36.7">H2</text>
<text x="162.6" y="44.6">SS1</text>
<text x="275.5" y="43.8">H3</text>
<text x="223" y="51.7">TR2</text>
<text x="275.5" y="50.9">H4</text>
<text x="84.5" y="55.2" transform="rotate(-90 84.5 55.2)">+5V</text>
<text x="150.2" y="58.8" transform="rotate(-90 150.2 58.8)">SW1-1</text>
<text x="164.4" y="58.8" transform="rotate(-90 164.4 58.8)">SW1-2</text>
<text x="178.6" y="58.8" transform="rotate(-90 178.6 58.8)">SW1-3</text>
<text x="192.8" y="58.8" transform="rotate(-90 192.8 58.8)">SW1-4</text>
<text x="223" y="55.2">2SC1815</text>
<text x="54.2" y="61.7">C1</text>
<text x="68.4" y="61.7">C2</text>
<text x="79.6" y="61.8">C3</text>
<text x="159.1" y="65.9">BR1</text>
<text x="173.3" y="65.9">BR2</text>
<text x="187.5" y="65.9">BR3</text>
<text x="201.7" y="65.9">BR4</text>
<text x="223" y="62.4">BS2</text>
<text x="79.6" y="68.9">C0.1UF</text>
<text x="162.6" y="69.5">SS2</text>
<text x="223" y="76.5">TR3</text>
<text x="84.6" y="80.1">GND</text>
<text x="150.2" y="83.6" transform="rotate(-90 150.2 83.6)">SW2-1</text>
<text x="164.4" y="83.6" transform="rotate(-90 164.4 83.6)">SW2-2</text>
<text x="178.6" y="83.6" transform="rotate(-90 178.6 83.6)">SW2-3</text>
<text x="192.8" y="83.6" transform="rotate(-90 192.8 83.6)">SW2-4</text>
<text x="223" y="80.1">2SC1815</text>
<text x="104.1" y="85.4">電源</text>
<text x="223" y="87.2">BS3</text>
<text x="159.1" y="90.8">BR1</text>
<text x="162.6" y="94.3">SS3</text>
<text x="173.3" y="90.8">BR2</text>
<text x="187.5" y="90.8">BR3</text>
<text x="201.7" y="90.8">BR4</text>
<text x="223" y="101.4">TR4</text>
<text x="223" y="104.9">2SC1815</text>
<text x="150.2" y="108.5" transform="rotate(-90 150.2 108.5)">SW3-1</text>
<text x="164.4" y="108.5" transform="rotate(-90 164.4 108.5)">SW3-2</text>
<text x="178.6" y="108.5" transform="rotate(-90 178.6 108.5)">SW3-3</text>
<text x="192.8" y="108.5" transform="rotate(-90 192.8 108.5)">SW3-4</text>
<text x="223" y="112.1">BS4</text>
<text x="159.1" y="115.6">BR1</text>
<text x="162.6" y="119.1">SS4</text>
<text x="173.3" y="115.6">BR2</text>
<text x="187.5" y="115.6">BR3</text>
<text x="201.7" y="115.6">BR4</text>
<text x="95.2" y="126.2">BS1</text>
<text x="95.2" y="129.8">BS2</text>
<text x="17.1" y="133.3" transform="rotate(-90 17.1 133.3)">+5V</text>
<text x="95.2" y="133.3">BS3</text>
<text x="95.2" y="136.9">BS4</text>
<text x="150.2" y="133.3" transform="rotate(-90 150.2 133.3)">SW4-1</text>
<text x="164.4" y="133.3" transform="rotate(-90 164.4 133.3)">SW4-2</text>
<text x="178.6" y="133.3" transform="rotate(-90 178.6 133.3)">SW4-3</text>
<text x="192.8" y="133.3" transform="rotate(-90 192.8 133.3)">SW4-4</text>
<text x="95.2" y="140.4">BR1</text>
<text x="95.2" y="144">BR2</text>
<text x="159.1" y="140.4">BR1</text>
<text x="173.3" y="140.4">BR2</text>
<text x="187.5" y="140.4">BR3</text>
<text x="201.7" y="140.4">BR4</text>
<text x="219.5" y="144">BR1</text>
<text x="230.1" y="144">BR2</text>
<text x="240.7" y="144">BR3</text>
<text x="251.4" y="144">BR4</text>
<text x="95.2" y="147.5">BR3</text>
<text x="95.2" y="154.6">OPLED</text>
<text x="95.2" y="151.1">BR4</text>
<text x="145.7" y="152.1">LED1</text>
<text x="160.9" y="152.5">R1</text>
<text x="224" y="153.9" transform="rotate(-90 224 153.9)">R6</text>
<text x="234.7" y="153.9" transform="rotate(-90 234.7 153.9)">R5</text>
<text x="245.3" y="153.9" transform="rotate(-90 245.3 153.9)">R4</text>
<text x="255.9" y="153.9" transform="rotate(-90 255.9 153.9)">R3</text>
<text x="17.1" y="161.8">GND</text>
<text x="95.2" y="158.2">SGLED</text>
<text x="95.2" y="161.8">SGSW</text>
<text x="120.9" y="163.5">S1</text>
<text x="127.8" y="164.3">+5V</text>
<text x="145.7" y="162.8">LED2</text>
<text x="160.9" y="163.2">R2</text>
<text x="215.9" y="179.5">GND</text>
<text x="95.8" y="184.8">コントローラ</text>
<text x="180.4" y="186.6">GND</text>
</g>
<g font-size="3.3" fill="#808080">
<text x="28.1" y="97">IC1</text>
<text x="28.1" y="182.7">PIC16F886</text>
</g>
<g font-size="3" fill="#808080">
<text x="34.9" y="38.6">J1-1</text>
<text x="34.9" y="45.7">J1-2</text>
<text x="57.2" y="44.8" transform="rotate(-90 57.2 44.8)">IN</text>
<text x="60.7" y="44.8" transform="rotate(-90 60.7 44.8)">GND</text>
<text x="64.3" y="44.8" transform="rotate(-90 64.3 44.8)">OUT</text>
<text x="34.9" y="52.8">J1-3</text>
<text x="158.6" y="51.2" transform="rotate(-90 158.6 51.2)">1</text>
<text x="162.1" y="51.2" transform="rotate(-90 162.1 51.2)">2</text>
<text x="172.8" y="51.2" transform="rotate(-90 172.8 51.2)">1</text>
<text x="176.3" y="51.2" transform="rotate(-90 176.3 51.2)">2</text>
<text x="187" y="51.2" transform="rotate(-90 187 51.2)">1</text>
<text x="190.5" y="51.2" transform="rotate(-90 190.5 51.2)">2</text>
<text x="201.2" y="51.2" transform="rotate(-90 201.2 51.2)">1</text>
<text x="204.7" y="51.2" transform="rotate(-90 204.7 51.2)">2</text>
<text x="55.6" y="54.6" transform="rotate(-90 55.6 54.6)">IN</text>
<text x="59.2" y="58.3" transform="rotate(-90 59.2 58.3)">GND</text>
<text x="62.7" y="58" transform="rotate(-90 62.7 58)">OUT</text>
<text x="158.6" y="61" transform="rotate(-90 158.6 61)">3</text>
<text x="162.1" y="61" transform="rotate(-90 162.1 61)">4</text>
<text x="172.8" y="61" transform="rotate(-90 172.8 61)">3</text>
<text x="176.3" y="61" transform="rotate(-90 176.3 61)">4</text>
<text x="187" y="61" transform="rotate(-90 187 61)">3</text>
<text x="190.5" y="61" transform="rotate(-90 190.5 61)">4</text>
<text x="201.2" y="61" transform="rotate(-90 201.2 61)">3</text>
<text x="204.7" y="61" transform="rotate(-90 204.7 61)">4</text>
<text x="158.6" y="76.1" transform="rotate(-90 158.6 76.1)">1</text>
<text x="162.1" y="76.1" transform="rotate(-90 162.1 76.1)">2</text>
<text x="172.8" y="76.1" transform="rotate(-90 172.8 76.1)">1</text>
<text x="176.3" y="76.1" transform="rotate(-90 176.3 76.1)">2</text>
<text x="187" y="76.1" transform="rotate(-90 187 76.1)">1</text>
<text x="190.5" y="76.1" transform="rotate(-90 190.5 76.1)">2</text>
<text x="201.2" y="76.1" transform="rotate(-90 201.2 76.1)">1</text>
<text x="204.7" y="76.1" transform="rotate(-90 204.7 76.1)">2</text>
<text x="158.6" y="85.8" transform="rotate(-90 158.6 85.8)">3</text>
<text x="162.1" y="85.8" transform="rotate(-90 162.1 85.8)">4</text>
<text x="172.8" y="85.8" transform="rotate(-90 172.8 85.8)">3</text>
<text x="176.3" y="85.8" transform="rotate(-90 176.3 85.8)">4</text>
<text x="187" y="85.8" transform="rotate(-90 187 85.8)">3</text>
<text x="190.5" y="85.8" transform="rotate(-90 190.5 85.8)">4</text>
<text x="201.2" y="85.8" transform="rotate(-90 201.2 85.8)">3</text>
<text x="204.7" y="85.8" transform="rotate(-90 204.7 85.8)">4</text>
<text x="51.2" y="98.9">RA0/AN0/ULPWU/C12IN0-</text>
<text x="158.6" y="100.9" transform="rotate(-90 158.6 100.9)">1</text>
<text x="162.1" y="100.9" transform="rotate(-90 162.1 100.9)">2</text>
<text x="172.8" y="100.9" transform="rotate(-90 172.8 100.9)">1</text>
<text x="176.3" y="100.9" transform="rotate(-90 176.3 100.9)">2</text>
<text x="187" y="100.9" transform="rotate(-90 187 100.9)">1</text>
<text x="190.5" y="100.9" transform="rotate(-90 190.5 100.9)">2</text>
<text x="201.2" y="100.9" transform="rotate(-90 201.2 100.9)">1</text>
<text x="204.7" y="100.9" transform="rotate(-90 204.7 100.9)">2</text>
<text x="44.4" y="106">RA2/AN2/VREF-/CVREF/C2IN+</text>
<text x="63.4" y="102.4">RA1/AN1/C12IN1-</text>
<text x="31" y="113.1">MCLR</text>
<text x="55.1" y="109.6">RA3/AN3/VREF+/C1IN+</text>
<text x="60.7" y="113.1">RA4/TOCKI/C1OUT</text>
<text x="158.6" y="110.7" transform="rotate(-90 158.6 110.7)">3</text>
<text x="162.1" y="110.7" transform="rotate(-90 162.1 110.7)">4</text>
<text x="172.8" y="110.7" transform="rotate(-90 172.8 110.7)">3</text>
<text x="176.3" y="110.7" transform="rotate(-90 176.3 110.7)">4</text>
<text x="187" y="110.7" transform="rotate(-90 187 110.7)">3</text>
<text x="190.5" y="110.7" transform="rotate(-90 190.5 110.7)">4</text>
<text x="201.2" y="110.7" transform="rotate(-90 201.2 110.7)">3</text>
<text x="204.7" y="110.7" transform="rotate(-90 204.7 110.7)">4</text>
<text x="59.3" y="116.6">RA5/AN4/SS/C2OUT</text>
<text x="59.7" y="120.2">RA6/OSC2/CLKOUT</text>
<text x="63.1" y="123.7">RA7/OSC1/CLKIN</text>
<text x="158.6" y="125.7" transform="rotate(-90 158.6 125.7)">1</text>
<text x="162.1" y="125.7" transform="rotate(-90 162.1 125.7)">2</text>
<text x="172.8" y="125.7" transform="rotate(-90 172.8 125.7)">1</text>
<text x="176.3" y="125.7" transform="rotate(-90 176.3 125.7)">2</text>
<text x="187" y="125.7" transform="rotate(-90 187 125.7)">1</text>
<text x="190.5" y="125.7" transform="rotate(-90 190.5 125.7)">2</text>
<text x="201.2" y="125.7" transform="rotate(-90 201.2 125.7)">1</text>
<text x="204.7" y="125.7" transform="rotate(-90 204.7 125.7)">2</text>
<text x="54.9" y="130.9">RB1/AN10/P1C/C12IN3-</text>
<text x="68" y="127.3">RB0/AN12/INT</text>
<text x="31" y="134.4">VDD</text>
<text x="55.5" y="137.9">RB3/AN9/PGM/C12IN2-</text>
<text x="69" y="134.4">RB2/AN8/P1B</text>
<text x="158.6" y="135.5" transform="rotate(-90 158.6 135.5)">3</text>
<text x="162.1" y="135.5" transform="rotate(-90 162.1 135.5)">4</text>
<text x="172.8" y="135.5" transform="rotate(-90 172.8 135.5)">3</text>
<text x="176.3" y="135.5" transform="rotate(-90 176.3 135.5)">4</text>
<text x="187" y="135.5" transform="rotate(-90 187 135.5)">3</text>
<text x="190.5" y="135.5" transform="rotate(-90 190.5 135.5)">4</text>
<text x="201.2" y="135.5" transform="rotate(-90 201.2 135.5)">3</text>
<text x="204.7" y="135.5" transform="rotate(-90 204.7 135.5)">4</text>
<text x="67.4" y="141.5">RB4/AN11/P1D</text>
<text x="31" y="148.6">VSS1</text>
<text x="67.1" y="145">RB5/AN13/T1G</text>
<text x="68.2" y="148.6">RB6/ICSPCLK</text>
<text x="31" y="152.1">VSS2</text>
<text x="61.3" y="155.7">RC0/T1OSO/T1CKI</text>
<text x="68.2" y="152.1">RB7/ICSPDAT</text>
<text x="63.4" y="159.3">RC1/T1OSI/CCP2</text>
<text x="66.5" y="162.8">RC2/P1A/CCP1</text>
<text x="68.1" y="166.3">RC3/SCK/SCL</text>
<text x="68.9" y="169.9">RC4/SDI/SDA</text>
<text x="74.7" y="173.4">RC5/SDO</text>
<text x="127.6" y="171.9">1</text>
<text x="72.3" y="177">RC6/TX/CK</text>
<text x="117.9" y="175.4">2</text>
<text x="127.6" y="179">3</text>
<text x="72.1" y="180.6">RC7/RX/DT</text>
</g>
<g font-size="2.5" fill="#800000">
<text x="51.8" y="61.8" transform="rotate(-90 51.8 61.8)">+</text>
<text x="66" y="61.8" transform="rotate(-90 66 61.8)">+</text>
</g>
<g font-size="2.5" fill="#808080">
<text x="56.2" y="65.9">NJM7805</text>
<text x="56.2" y="62.4">NJM1</text>
</g>
</svg>
